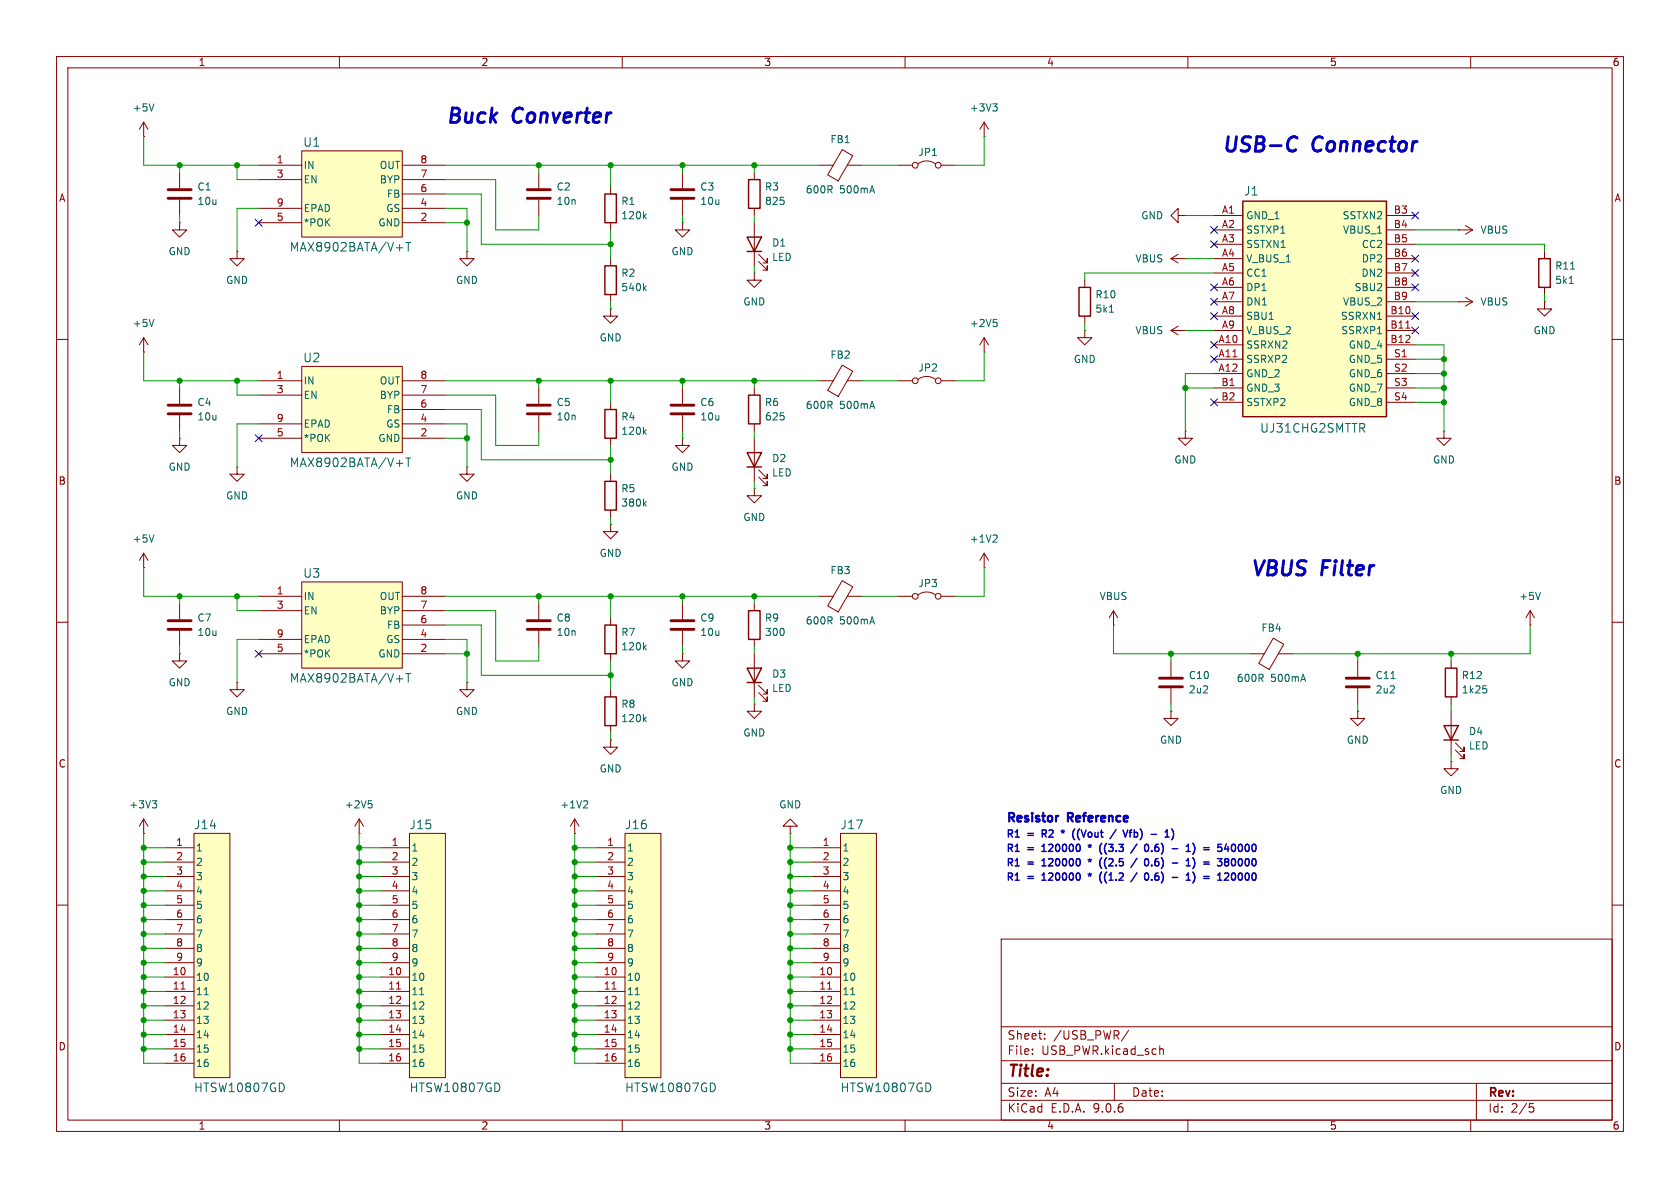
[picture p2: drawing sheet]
<svg xmlns="http://www.w3.org/2000/svg" width="297mm" height="210mm" viewBox="0 0 297 210" stroke-linecap="round" stroke-linejoin="round" font-family="sans-serif">
<g fill="none" stroke="#840000" stroke-width=".18">
<path d="M10 10h277v190h-277zM12 12h273v186h-273zM60 10v2M110 10v2M160 10v2M210 10v2M260 10v2M107.9 54.6v1.3h1.3l-1.3 1.3-1.2-1.3h1.2M107.9 54.6h.1M10 60h2M285 60h2M10 110h2"/>
<path d="M240 116.8v2.8M285 110h2M240 121.7v2.8M10 160h2M177 166h108v32h-108zM285 160h2M60 198v2M110 198v2M160 198v2M177 194.5h108M177 191.5h108M177 187.5h108"/>
<path d="M177 181.5h108M182.5 186.3v.1M182.5 185.5v.1M184.7 183.6v.1M184.7 182.8v.1M197 191.5v3M199.5 182.1l-1.3 2M205 184.9v1.5M205 185.5l.2-.1 .4 .1 .1 .9M210 198v2M260 198v2M261 191.5v6.5"/>
<path d="M270.4 195.1h.7M270.5 195.7h.4l.3 .3-.2 .5-.5 .1"/>
</g>
<path d="M238 119.9h4.1M238 121.4h4.1" fill="none" stroke="#840000" stroke-width=".51"/>
<path d="M245.9 120h.7" fill="none" stroke="#006464" stroke-width=".18"/>
<path d="M34.3 147.3h6.3v43.2h-6.3z" fill="#ffffc2"/>
<g fill="none" stroke="#840000" stroke-width=".18">
<path d="M29.2 149.9h5.1M29.2 152.4h5.1M29.2 154.9h5.1M29.2 157.5h5.1M34.3 147.3h6.3v43.2h-6.3zM29.2 160h5.1M29.2 162.6h5.1M29.2 165.1h5.1M29.2 167.6h5.1M29.2 170.2h5.1M29.2 172.7h5.1M29.2 175.3h5.1"/>
<path d="M29.2 177.8h5.1M29.2 180.3h5.1M29.2 182.9h5.1M29.2 185.4h5.1M29.2 188h5.1"/>
</g>
<path d="M36.1 175.8h.7M50.2 191.8v.8" fill="none" stroke="#006464" stroke-width=".18"/>
<path d="M32 174.8h.7" fill="none" stroke="#a90000" stroke-width=".18"/>
<path d="M148.6 147.3h6.3v43.2h-6.3z" fill="#ffffc2"/>
<g fill="none" stroke="#840000" stroke-width=".18">
<path d="M144.8 29.2h2.5M148.9 26.4l1.8 1.1-2.5 4.5-1.9-1.1zM149.8 29.2h2.6M174 24.1h.1M174 21.6l-.8 1.3M174 21.6l.8 1.3M174 21.6v2.5M208.3 38.1v-1.3l-1.3 1.3 1.3 1.3v-1.3h1.2M209.5 38.1h.1M174 59.7v2.5M174 59.7l-.8 1.3M174 59.7l.8 1.3"/>
<path d="M207 58.4l1.3 .8M207 58.4h2.5M208.3 57.7l-1.3 .7M209.5 58.4h.1M144.8 67.3h2.5M148.9 64.5l1.8 1.1-2.5 4.5-1.9-1.1zM149.8 67.3h2.6M158.7 67.3h2.6M162.3 67.1a2.54 2.54 0 0 1 3.1 0M166.4 67.3h2.5M174 62.2h.1M209.5 76.2v1.3h1.3l-1.3 1.2-1.2-1.2h1.2"/>
<path d="M209.5 76.2h.1M255.3 76.2v1.3h1.2l-1.2 1.2-1.3-1.2h1.3M255.3 76.2h.1M174 97.8v2.5M174 97.8l-.8 1.3M174 97.8l.8 1.3M174 100.3h.1M196.8 110.5h.1M196.8 108l-.7 1.2M196.8 108l.8 1.2M196.8 108v2.5M256.5 116.8v1.3"/>
<path d="M270.5 110.5h.1M270.5 108l-.8 1.2M270.5 108l.8 1.2M270.5 108v2.5M82.5 120.7v1.2h1.3l-1.3 1.3-1.2-1.3h1.2M82.5 120.7h.1M256.5 134.6v1.3h1.3l-1.3 1.3-1.2-1.3h1.2M256.5 134.6h.1M256.5 123.2v1.3M256.5 125.7v7.7M257.3 132.6l1.5 1.5v-.7v.7h-.7M257.3 131.3l1.5 1.5v-.7v.7h-.7"/>
<path d="M63.5 147.3h.1M63.5 144.8l-.8 1.3M63.5 144.8l.8 1.3M63.5 144.8v2.5M139.7 146.1h1.3l-1.3-1.3-1.3 1.3h1.3v1.2M139.7 147.3h.1M143.5 149.9h5.1M143.5 152.4h5.1M143.5 154.9h5.1M143.5 157.5h5.1M148.6 147.3h6.3v43.2h-6.3zM143.5 160h5.1"/>
<path d="M143.5 162.6h5.1M143.5 165.1h5.1M143.5 167.6h5.1M143.5 170.2h5.1M143.5 172.7h5.1M143.5 175.3h5.1M143.5 177.8h5.1M143.5 180.3h5.1M143.5 182.9h5.1M143.5 185.4h5.1M143.5 188h5.1"/>
<circle cx="161.8" cy="67.3" r=".51"/>
<circle cx="165.9" cy="67.3" r=".51"/>
</g>
<path d="M175.5 18.4h.8l-.4 .4M176 18.8l.3 .3v.3l-.3 .2M175.6 56.5h.6M176 56.9l.3 .3v.3l-.3 .2M176 94.6l.3 .2-.1 .3-.7 .7h.8M272.3 104.7l-.4 1.3M262.2 121.2h.6M262.6 121.7l.2 .3v.3l-.2 .2M65.1 141.5h.6M65.6 142l.2 .3v.3l-.2 .2M150.4 175.8h.7M164.5 191.8v.8" fill="none" stroke="#006464" stroke-width=".18"/>
<path d="M146.3 174.8h.7" fill="none" stroke="#a90000" stroke-width=".18"/>
<path d="M255.5 118.1h2.1v5.1h-2.1zM255.3 128.3h2.5l-1.3 2.5zM255.3 130.8h2.5" fill="none" stroke="#840000" stroke-width=".25"/>
<path d="M72.4 147.3h6.3v43.2h-6.3z" fill="#ffffc2"/>
<g fill="none" stroke="#840000" stroke-width=".18">
<path d="M191.8 58.4v1.3h1.2l-1.2 1.3-1.3-1.3h1.3M191.8 58.4h.1M107.9 109.2v1.3M107.9 115.6v1.2M120.6 115.6v1.2h1.3l-1.3 1.3-1.2-1.3h1.2M120.6 115.6h.1M133.3 115.6v7.6M221 115.6h2.5M225.1 112.8l1.8 1.1-2.5 4.4-1.9-1zM226 115.6h2.6M107.9 130.8v1.3h1.3l-1.3 1.3-1.2-1.3h1.2M107.9 130.8h.1"/>
<path d="M107.9 121.9v1.3M107.9 128.3v1.2M134.1 122.4l1.5 1.6v-.8v.8h-.7M134.1 121.2l1.5 1.5v-.8v.8h-.7M67.3 149.9h5.1M67.3 152.4h5.1M67.3 154.9h5.1M67.3 157.5h5.1M72.4 147.3h6.3v43.2h-6.3zM101.6 147.3h.1M101.6 144.8l-.8 1.3M101.6 144.8l.8 1.3"/>
<path d="M101.6 144.8v2.5M67.3 160h5.1M67.3 162.6h5.1M67.3 165.1h5.1M67.3 167.6h5.1M67.3 170.2h5.1M67.3 172.7h5.1M67.3 175.3h5.1M67.3 177.8h5.1M67.3 180.3h5.1M67.3 182.9h5.1M67.3 185.4h5.1"/>
<path d="M67.3 188h5.1"/>
</g>
<path d="M113.9 114.4l.4 .5M114.3 114l-.5 .5M113.9 127.1l.4 .5M114.3 126.7l-.5 .5M103.7 141.5l.2 .3-.1 .3-.7 .7h.8M74.2 175.8h.7M88.3 191.8v.8" fill="none" stroke="#006464" stroke-width=".18"/>
<path d="M70.1 174.8h.7" fill="none" stroke="#a90000" stroke-width=".18"/>
<path d="M106.9 110.5h2.1v5.1h-2.1zM132.1 118.1h2.5l-1.3 2.6zM106.9 123.2h2.1v5.1h-2.1zM132.1 120.7h2.5" fill="none" stroke="#840000" stroke-width=".25"/>
<path d="M110.5 147.3h6.3v43.2h-6.3z" fill="#ffffc2"/>
<g fill="none" stroke="#840000" stroke-width=".18">
<path d="M95.2 30.5v2.8M95.2 35.3v2.8M107.9 33v1.3M107.9 39.4v1.2M120.6 39.4v1.2h1.3l-1.3 1.3-1.2-1.3h1.2M120.6 39.4h.1M120.6 30.5v2.8M120.6 35.3v2.8M107.9 45.7v1.3M107.9 52.1v1.2M207 45.7l1.3 .8M207 45.7h2.5"/>
<path d="M208.3 45l-1.3 .7M209.5 45.7h.1M31.7 115.6v1.2h1.3l-1.3 1.3-1.2-1.3h1.2M31.7 115.6h.1M95.2 106.7v2.8M95.2 111.5v2.8M207 116.8v2.8M41.9 120.7v1.2h1.3l-1.3 1.3-1.3-1.3h1.3M41.9 120.7h.1M133.3 124.5v1.2h1.3l-1.3 1.3-1.2-1.3h1.2M133.3 124.5h.1M207 125.7v1.3h1.3l-1.3 1.3-1.3-1.3h1.3"/>
<path d="M207 125.7h.1M207 121.7v2.8M25.4 147.3h.1M25.4 144.8l-.8 1.3M25.4 144.8l.8 1.3M25.4 144.8v2.5M105.4 149.9h5.1M105.4 152.4h5.1M105.4 154.9h5.1M105.4 157.5h5.1M110.5 147.3h6.3v43.2h-6.3zM105.4 160h5.1"/>
<path d="M105.4 162.6h5.1M105.4 165.1h5.1M105.4 167.6h5.1M105.4 170.2h5.1M105.4 172.7h5.1M105.4 175.3h5.1M105.4 177.8h5.1M105.4 180.3h5.1M105.4 182.9h5.1M105.4 185.4h5.1M105.4 188h5.1"/>
</g>
<path d="M113.9 38.2l.4 .5M114.3 37.8l-.5 .5M113.9 50.9l.4 .5M114.3 50.5l-.5 .5M26.9 141.5h.8l-.4 .5M27.5 142l.2 .3v.3l-.2 .2M112.3 175.8h.7M126.4 191.8v.8" fill="none" stroke="#006464" stroke-width=".18"/>
<path d="M108.2 174.8h.7" fill="none" stroke="#a90000" stroke-width=".18"/>
<path d="M93.2 33.5h4.1M93.2 35.1h4.1M118.6 33.5h4.1M118.6 35.1h4.1M93.2 109.7h4.1M93.2 111.3h4.1M205 119.9h4M205 121.4h4" fill="none" stroke="#840000" stroke-width=".51"/>
<path d="M106.9 34.3h2.1v5.1h-2.1zM106.9 47h2.1v5.1h-2.1z" fill="none" stroke="#840000" stroke-width=".25"/>
<path d="M219.7 35.6h25.4v38.1h-25.4z" fill="#ffffc2"/>
<path d="M132.3 31.8h2.1v5h-2.1zM219.7 35.6h25.4v38.1h-25.4zM132.1 41.9h2.5l-1.3 2.6zM132.1 44.5h2.5M190.8 50.8h2v5.1h-2zM272 45.7h2.1v5.1h-2.1zM106.9 72.4h2.1v5.1h-2.1zM132.3 69.9h2.1v5h-2.1zM106.9 85.1h2.1v5.1h-2.1zM132.1 80h2.5l-1.3 2.6zM132.1 82.6h2.5M132.3 108h2.1v5h-2.1z" fill="none" stroke="#840000" stroke-width=".25"/>
<g fill="none" stroke="#840000" stroke-width=".18">
<path d="M133.3 30.5v1.3M133.3 36.8v1.3M133.3 39.4v7.6M158.7 29.2h2.6M162.3 29a2.54 2.54 0 0 1 3.1 0M166.4 29.2h2.5M214.6 38.1h5.1M245.1 38.1h5.1M259.1 39.9l1.2 .7M133.3 48.3v1.2h1.3l-1.3 1.3-1.2-1.3h1.2M133.3 48.3h.1M134.1 46.2l1.5 1.6v-.8v.8h-.7"/>
<path d="M134.1 45l1.5 1.5v-.8v.8h-.7M191.8 49.5v1.3M191.8 55.9v1.3M214.6 40.6h5.1M214.6 43.2h5.1M214.6 45.7h5.1M214.6 48.3h5.1M214.6 50.8h5.1M214.6 53.3h5.1M214.6 55.9h5.1M214.6 58.4h5.1M245.1 40.6h5.1"/>
<path d="M245.1 43.2h5.1M245.1 45.7h5.1M245.1 48.3h5.1M245.1 50.8h5.1M245.1 53.3h5.1M245.1 55.9h5.1M245.1 58.4h5.1M257.8 40.6h.1M257.8 53.3h.1M257.8 40.6h2.5M257.8 53.3h2.5M259.1 52.6l1.2 .7"/>
<path d="M260.3 40.6l-1.2 .8M260.3 53.3l-1.2 .8M273 53.3v1.3h1.3l-1.3 1.3-1.2-1.3h1.2M273 53.3h.1M273 44.5v1.2M273 50.8v1.3M95.2 68.6v2.8M95.2 73.4v2.8M107.9 71.1v1.3M107.9 77.5v1.2M120.6 77.5v1.2h1.3l-1.3 1.3-1.2-1.3h1.2M120.6 77.5h.1"/>
<path d="M120.6 68.6v2.8M120.6 73.4v2.8M133.3 68.6v1.3M133.3 74.9v1.3M133.3 77.5v7.6M214.6 61h5.1M214.6 63.5h5.1M214.6 66h5.1M214.6 68.6h5.1M214.6 71.1h5.1M245.1 61h5.1M245.1 63.5h5.1"/>
<path d="M245.1 66h5.1M245.1 68.6h5.1M245.1 71.1h5.1M82.5 82.6v1.2h1.3l-1.3 1.3-1.2-1.3h1.2M82.5 82.6h.1M107.9 92.7v1.3h1.3l-1.3 1.3-1.2-1.3h1.2M107.9 92.7h.1M107.9 83.8v1.3M107.9 90.2v1.2M133.3 86.4v1.2h1.3l-1.3 1.3-1.2-1.3h1.2M133.3 86.4h.1M134.1 84.3l1.5 1.6v-.8v.8h-.7"/>
<path d="M134.1 83.1l1.5 1.5v-.8v.8h-.7M133.3 106.7v1.3M133.3 113v1.3M144.8 105.4h2.5M148.9 102.6l1.8 1.1-2.5 4.5-1.9-1.1zM149.8 105.4h2.6M158.7 105.4h2.6M162.3 105.2a2.54 2.54 0 0 1 3.1 0M166.4 105.4h2.5M240 125.7v1.3h1.3l-1.3 1.3-1.2-1.3h1.2M240 125.7h.1"/>
<circle cx="161.8" cy="29.2" r=".51"/>
<circle cx="165.9" cy="29.2" r=".51"/>
<circle cx="161.8" cy="105.4" r=".51"/>
<circle cx="165.9" cy="105.4" r=".51"/>
</g>
<path d="M248.5 58h.8" fill="none" stroke="#a90000" stroke-width=".18"/>
<path d="M196.1 55.2h.8M277.4 50.1h.7M277.7 47.6h.7M113.9 76.3l.4 .5M114.3 75.9l-.5 .5M113.9 89l.4 .5M114.3 88.6l-.5 .5" fill="none" stroke="#006464" stroke-width=".18"/>
<path d="M93.2 71.6h4.1M93.2 73.2h4.1M118.6 71.6h4.1M118.6 73.2h4.1" fill="none" stroke="#840000" stroke-width=".51"/>
<path d="M53.3 26.7h17.8v15.2h-17.8z" fill="#ffffc2"/>
<g fill="none" stroke="#840000" stroke-width=".18">
<path d="M25.4 24.1h.1M25.4 21.6l-.8 1.3M25.4 21.6l.8 1.3M25.4 21.6v2.5M31.7 39.4v1.2h1.3l-1.3 1.3-1.2-1.3h1.2M31.7 39.4h.1M31.7 30.5v2.8M31.7 35.3v2.8M45.7 29.2h7.6M45.7 31.8h7.6M45.7 39.4h7.6M45.7 36.8h7.6"/>
<path d="M53.3 26.7h17.8v15.2h-17.8zM71.1 29.2h7.6M71.1 31.8h7.6M71.1 39.4h7.6M71.1 34.3h7.6M71.1 36.8h7.6M41.9 44.5v1.2h1.3l-1.3 1.3-1.3-1.3h1.3M41.9 44.5h.1M82.5 44.5v1.2h1.3l-1.3 1.3-1.2-1.3h1.2M82.5 44.5h.1M31.7 106.7v2.8M31.7 111.5v2.8"/>
</g>
<path d="M27.2 18.4l-.4 1.2M71.7 42.9h.9M72.2 42.9v1.5" fill="none" stroke="#006464" stroke-width=".18"/>
<path d="M29.7 33.5h4.1M29.7 35.1h4.1M29.7 109.7h4.1M29.7 111.3h4.1" fill="none" stroke="#840000" stroke-width=".51"/>
<path d="M53.3 102.9h17.8v15.2h-17.8z" fill="#ffffc2"/>
<g fill="none" stroke="#840000" stroke-width=".18">
<path d="M31.7 77.5v1.2h1.3l-1.3 1.3-1.2-1.3h1.2M31.7 77.5h.1M25.4 97.8l-.8 1.3M25.4 97.8l.8 1.3M25.4 97.8v2.5M41.9 82.6v1.2h1.3l-1.3 1.3-1.3-1.3h1.3M41.9 82.6h.1M25.4 100.3h.1M45.7 105.4h7.6M45.7 108h7.6M45.7 115.6h7.6M45.7 113h7.6"/>
<path d="M53.3 102.9h17.8v15.2h-17.8zM71.1 105.4h7.6M71.1 108h7.6M71.1 115.6h7.6M71.1 110.5h7.6M71.1 113h7.6"/>
</g>
<path d="M27.2 94.6l-.4 1.2M71.7 119.1h.9M72.2 119.1v1.5" fill="none" stroke="#006464" stroke-width=".18"/>
<path d="M53.3 64.8h17.8v15.2h-17.8z" fill="#ffffc2"/>
<g fill="none" stroke="#840000" stroke-width=".18">
<path d="M25.4 59.7l-.8 1.3M25.4 59.7l.8 1.3M25.4 59.7v2.5M25.4 62.2h.1M31.7 68.6v2.8M31.7 73.4v2.8M45.7 67.3h7.6M45.7 69.9h7.6M45.7 77.5h7.6M45.7 74.9h7.6M53.3 64.8h17.8v15.2h-17.8zM71.1 67.3h7.6"/>
<path d="M71.1 69.9h7.6M71.1 77.5h7.6M71.1 72.4h7.6M71.1 74.9h7.6M120.6 106.7v2.8M120.6 111.5v2.8"/>
</g>
<path d="M27.2 56.5l-.4 1.2M71.7 81h.9M72.2 81v1.5" fill="none" stroke="#006464" stroke-width=".18"/>
<path d="M29.7 71.6h4.1M29.7 73.2h4.1M118.6 109.7h4.1M118.6 111.3h4.1" fill="none" stroke="#840000" stroke-width=".51"/>
<g fill="none" stroke="#0000c2" stroke-width=".25">
<path d="M184.2 155.6h.7M184.2 153.1h.7M184.2 150.5h.7M184.3 147.4h.4M184.4 154.5l-.2 .2M184.4 152l-.2 .1M184.4 149.4l-.2 .2M184.7 146.7h-.4v1.3M187.6 146.9l.3 .1M187.9 146.7v.3M187.9 147l-.2 .3M187.9 147l.2 .3"/>
<path d="M188.2 146.9l-.3 .1M189.7 147.9l.3 .6M190 146.5l-.1 .1M190.8 146.6a1.49 1.49 0 0 0 0 1.8M192.4 154.5l.3 .1M192.4 152l.3 .1M192.4 149.4l.3 .1M192.7 149.2v.3M192.7 151.8v.3M192.7 154.3v.3M192.7 154.6l-.2 .3M192.7 154.6l.1 .3"/>
<path d="M192.7 152.1l-.2 .2M192.7 152.1l.1 .2M192.7 149.5l-.2 .3M192.7 149.5l.1 .3M193 154.5l-.3 .1M193 152l-.3 .1M193 149.4l-.3 .1M194.5 155.5l.3 .6M194.5 153l.3 .5M194.5 150.5l.3 .5M194.8 154.1l-.1 .1M194.8 151.6l-.1 .1"/>
<path d="M195.6 154.2a1.49 1.49 0 0 0 0 1.8M195.6 149.1a1.49 1.49 0 0 0 0 1.8M195.6 151.7a1.49 1.49 0 0 0 0 1.8M197.3 146.6l-1.1 1.7M199.6 147.1h.5M200.1 146.7l-.3 .2v1.1M200.5 146.7v1.3M200.5 147.9l.4 .1M200.9 147.1l-.4 .1M201 154.3l-1.1 1.6M201 151.7l-1.1 1.7M201 149.2l-1.1 1.6"/>
<path d="M203.6 155.5v.1M203.6 150.4v.1M203.6 152.9v.2M204.5 154.3l-.1 .1a.86 .86 0 0 0 0 1.2h.2M204.5 149.2l-.1 .1a.86 .86 0 0 0 0 1.2h.2M204.5 151.8h-.1a.86 .86 0 0 0 0 1.3h.2M204.6 154.8h-.2l-.2 .3M204.6 152.3h-.2l-.2 .2M204.6 149.7h-.2l-.2 .3M206 148h.7M206 147.1l.3-.4v1.3M207.1 146.5l.3 .6"/>
<path d="M207.3 148.2l-.2 .3M209.7 155.6h.7M209.7 152.1l.4-.3v1.3M209.7 149.6l.4-.4v1.3M209.7 154.7l.4-.4v1.3M209.7 153.1h.7M209.7 150.5h.7M210.9 154.1l.3 .6M210.9 151.6l.3 .5M210.9 149.1l.3 .5M211 155.8l-.1 .3M211 153.3l-.1 .2"/>
<path d="M211 150.8l-.1 .2M212.8 154.9h1M212.8 155.3h1M212.8 152.4h1M212.8 152.8h1M212.8 149.9h1M212.8 150.2h1M215.2 151.8h.8l-.4 .5 .3 .1 .1 .4-.2 .3h-.4M215.3 155.6h.7M215.3 154.7l.3-.4v1.3M215.3 149.8l.5-.1 .2 .3-.1 .5h-.6M215.3 149.2h.6"/>
<path d="M216.5 154.4l.5-.1 .2 .3M216.5 152l.2-.2h.3l.2 .2M216.8 149.2l-.3 .9M217.8 154.6l.2-.3 .4 .3M217.8 152l.2-.2 .4 .2M217.8 149.5l.2-.3 .4 .3M219.5 151.8h-.2a.68 .68 0 0 0-.4 .6 .68 .68 0 0 0 .4 .7l.2-.1M219.5 149.3l-.2-.1a.68 .68 0 0 0-.4 .7 .68 .68 0 0 0 .4 .6h.2M219.5 154.4l-.2-.1a.68 .68 0 0 0-.4 .7 .68 .68 0 0 0 .4 .6l.2-.1"/>
</g>
<path d="M187 144.2h.1" fill="none" stroke="#0000c2" stroke-width=".38"/>
<path d="M228.3 24.3a.86 .86 0 0 1 1 .1M229.1 26.5l-.5 .2" fill="none" stroke="#0000c2" stroke-width=".51"/>
<g fill="none" stroke="#009600" stroke-width=".18">
<path d="M25.4 24.1v5.1h20.3M31.7 29.2v1.3M31.7 38.1v1.3M41.9 29.2v2.6h3.8M45.7 36.8h-3.8v7.7M78.7 29.2h66.1M78.7 31.8h8.9v8.8h7.6v-2.5M78.7 34.3h6.4v8.9h22.8M78.7 36.8h3.8v7.7M78.7 39.4h3.8M95.2 29.2v1.3M107.9 29.2v3.8"/>
<path d="M120.6 29.2v1.3M120.6 38.1v1.3M133.3 29.2v1.3M133.3 38.1v1.3M152.4 29.2h6.3M174 24.1v5.1h-5.1M209.5 38.1h5.1M107.9 40.6v5.1M107.9 53.3v1.3M133.3 47v1.3M191.8 57.2v1.2M209.5 58.4h5.1"/>
<path d="M209.5 45.7h5.1M214.6 48.3h-22.8v1.2M250.2 53.3h7.6M250.2 40.6h7.6M250.2 43.2h22.8v1.3M273 52.1v1.2M25.4 62.2v5.1h20.3M31.7 67.3v1.3M31.7 76.2v1.3M41.9 67.3v2.6h3.8M45.7 74.9h-3.8v7.7M78.7 67.3h66.1"/>
<path d="M78.7 69.9h8.9v8.8h7.6v-2.5M78.7 74.9h3.8v7.7M78.7 72.4h6.4v8.9h22.8M78.7 77.5h3.8M95.2 67.3v1.3M107.9 67.3v3.8M107.9 78.7v5.1M120.6 67.3v1.3M120.6 76.2v1.3M133.3 67.3v1.3M133.3 76.2v1.3M152.4 67.3h6.3"/>
<path d="M174 62.2v5.1h-5.1M209.5 68.6h5.1M214.6 66h-5.1v10.2M250.2 68.6h5.1M250.2 66h5.1M250.2 61h5.1v15.2M250.2 63.5h5.1M250.2 71.1h5.1M107.9 91.4v1.3M133.3 85.1v1.3M25.4 100.3v5.1h20.3M31.7 105.4v1.3"/>
<path d="M31.7 114.3v1.3M41.9 105.4v2.6h3.8M45.7 113h-3.8v7.7M78.7 115.6h3.8M78.7 105.4h66.1M78.7 108h8.9v8.8h7.6v-2.5M78.7 113h3.8v7.7M78.7 110.5h6.4v8.9h22.8M95.2 105.4v1.3M107.9 105.4v3.8M107.9 116.8v5.1M120.6 105.4v1.3"/>
<path d="M120.6 114.3v1.3M133.3 105.4v1.3M133.3 114.3v1.3M152.4 105.4h6.3M174 100.3v5.1h-5.1M196.8 110.5v5.1h24.2M207 115.6v1.2M240 115.6v1.2M256.5 115.6v1.2M270.5 110.5v5.1h-41.9M107.9 129.5v1.3M133.3 123.2v1.3"/>
<path d="M207 124.5v1.2M240 124.5v1.2M256.5 124.5v1.2M256.5 133.4v1.2M25.4 152.4h3.8M25.4 147.3v40.7h3.8M25.4 154.9h3.8M25.4 157.5h3.8M25.4 149.9h3.8M63.5 152.4h3.8M63.5 147.3v40.7h3.8M63.5 154.9h3.8"/>
<path d="M63.5 157.5h3.8M63.5 149.9h3.8M101.6 152.4h3.8M101.6 154.9h3.8M101.6 157.5h3.8M101.6 147.3v40.7h3.8M101.6 149.9h3.8M139.7 147.3v40.7h3.8M139.7 152.4h3.8M139.7 154.9h3.8M139.7 157.5h3.8M139.7 149.9h3.8"/>
<path d="M25.4 167.6h3.8M25.4 172.7h3.8M25.4 165.1h3.8M25.4 160h3.8M25.4 162.6h3.8M25.4 175.3h3.8M25.4 170.2h3.8M25.4 177.8h3.8M63.5 167.6h3.8M63.5 172.7h3.8M63.5 165.1h3.8M63.5 160h3.8"/>
<path d="M63.5 162.6h3.8M63.5 175.3h3.8M63.5 170.2h3.8M63.5 177.8h3.8M101.6 167.6h3.8M101.6 172.7h3.8M101.6 165.1h3.8M101.6 160h3.8M101.6 162.6h3.8M101.6 175.3h3.8M101.6 170.2h3.8M101.6 177.8h3.8"/>
<path d="M139.7 167.6h3.8M139.7 172.7h3.8M139.7 165.1h3.8M139.7 160h3.8M139.7 162.6h3.8M139.7 175.3h3.8M139.7 170.2h3.8M139.7 177.8h3.8M25.4 180.3h3.8M25.4 182.9h3.8M25.4 185.4h3.8M63.5 180.3h3.8"/>
<path d="M63.5 182.9h3.8M63.5 185.4h3.8M101.6 180.3h3.8M101.6 182.9h3.8M101.6 185.4h3.8M139.7 180.3h3.8M139.7 182.9h3.8M139.7 185.4h3.8"/>
</g>
<g fill="none" stroke="#000084" stroke-width=".18">
<path d="M45.1 38.8l1.2 1.2M46.3 38.8l-1.2 1.2M249.6 37.5l1.2 1.2M250.8 37.5l-1.2 1.2M214 40l1.2 1.2M214 50.2l1.2 1.2M214 55.3l1.2 1.2M214 52.7l1.2 1.2M214 42.6l1.2 1.2M215.2 40l-1.2 1.2M215.2 50.2l-1.2 1.2M215.2 55.3l-1.2 1.2"/>
<path d="M215.2 52.7l-1.2 1.2M215.2 42.6l-1.2 1.2M249.6 45.1l1.2 1.2M249.6 47.7l1.2 1.2M249.6 50.2l1.2 1.2M249.6 57.8l1.2 1.2M249.6 55.3l1.2 1.2M250.8 45.1l-1.2 1.2M250.8 47.7l-1.2 1.2M250.8 50.2l-1.2 1.2M250.8 57.8l-1.2 1.2M250.8 55.3l-1.2 1.2"/>
<path d="M45.1 76.9l1.2 1.2M46.3 76.9l-1.2 1.2M214 60.4l1.2 1.2M214 70.5l1.2 1.2M214 62.9l1.2 1.2M215.2 60.4l-1.2 1.2M215.2 70.5l-1.2 1.2M215.2 62.9l-1.2 1.2M45.1 115l1.2 1.2M46.3 115l-1.2 1.2"/>
</g>
<g fill="#009600" stroke="#009600" stroke-width=".18">
<circle cx="63.5" cy="167.6" r=".46"/>
<circle cx="63.5" cy="170.2" r=".46"/>
<circle cx="63.5" cy="165.1" r=".46"/>
<circle cx="63.5" cy="180.3" r=".46"/>
<circle cx="63.5" cy="182.9" r=".46"/>
<circle cx="63.5" cy="177.8" r=".46"/>
<circle cx="63.5" cy="175.3" r=".46"/>
<circle cx="63.5" cy="185.4" r=".46"/>
<circle cx="63.5" cy="172.7" r=".46"/>
<circle cx="63.5" cy="149.9" r=".46"/>
<circle cx="63.5" cy="157.5" r=".46"/>
<circle cx="63.5" cy="160" r=".46"/>
<circle cx="63.5" cy="152.4" r=".46"/>
<circle cx="63.5" cy="162.6" r=".46"/>
<circle cx="139.7" cy="182.9" r=".46"/>
<circle cx="139.7" cy="185.4" r=".46"/>
<circle cx="139.7" cy="180.3" r=".46"/>
<circle cx="101.6" cy="185.4" r=".46"/>
<circle cx="101.6" cy="180.3" r=".46"/>
<circle cx="101.6" cy="182.9" r=".46"/>
<circle cx="101.6" cy="170.2" r=".46"/>
<circle cx="101.6" cy="172.7" r=".46"/>
<circle cx="101.6" cy="177.8" r=".46"/>
<circle cx="101.6" cy="175.3" r=".46"/>
<circle cx="139.7" cy="152.4" r=".46"/>
<circle cx="25.4" cy="167.6" r=".46"/>
<circle cx="25.4" cy="172.7" r=".46"/>
<circle cx="25.4" cy="170.2" r=".46"/>
<circle cx="63.5" cy="154.9" r=".46"/>
<circle cx="25.4" cy="165.1" r=".46"/>
<circle cx="139.7" cy="177.8" r=".46"/>
<circle cx="139.7" cy="172.7" r=".46"/>
<circle cx="139.7" cy="175.3" r=".46"/>
<circle cx="139.7" cy="167.6" r=".46"/>
<circle cx="139.7" cy="170.2" r=".46"/>
<circle cx="101.6" cy="167.6" r=".46"/>
<circle cx="139.7" cy="154.9" r=".46"/>
<circle cx="139.7" cy="157.5" r=".46"/>
<circle cx="139.7" cy="160" r=".46"/>
<circle cx="25.4" cy="177.8" r=".46"/>
<circle cx="25.4" cy="180.3" r=".46"/>
<circle cx="25.4" cy="182.9" r=".46"/>
<circle cx="25.4" cy="175.3" r=".46"/>
<circle cx="25.4" cy="185.4" r=".46"/>
<circle cx="25.4" cy="152.4" r=".46"/>
<circle cx="25.4" cy="160" r=".46"/>
<circle cx="25.4" cy="157.5" r=".46"/>
<circle cx="25.4" cy="162.6" r=".46"/>
<circle cx="25.4" cy="154.9" r=".46"/>
<circle cx="25.4" cy="149.9" r=".46"/>
<circle cx="207" cy="115.6" r=".46"/>
<circle cx="240" cy="115.6" r=".46"/>
<circle cx="256.5" cy="115.6" r=".46"/>
<circle cx="209.5" cy="68.6" r=".46"/>
<circle cx="133.3" cy="29.2" r=".46"/>
<circle cx="101.6" cy="162.6" r=".46"/>
<circle cx="101.6" cy="165.1" r=".46"/>
<circle cx="101.6" cy="160" r=".46"/>
<circle cx="101.6" cy="154.9" r=".46"/>
<circle cx="101.6" cy="149.9" r=".46"/>
<circle cx="101.6" cy="152.4" r=".46"/>
<circle cx="139.7" cy="165.1" r=".46"/>
<circle cx="139.7" cy="149.9" r=".46"/>
<circle cx="139.7" cy="162.6" r=".46"/>
<circle cx="101.6" cy="157.5" r=".46"/>
<circle cx="133.3" cy="67.3" r=".46"/>
<circle cx="133.3" cy="105.4" r=".46"/>
<circle cx="255.3" cy="63.5" r=".46"/>
<circle cx="255.3" cy="66" r=".46"/>
<circle cx="255.3" cy="71.1" r=".46"/>
<circle cx="255.3" cy="68.6" r=".46"/>
<circle cx="107.9" cy="67.3" r=".46"/>
<circle cx="120.6" cy="67.3" r=".46"/>
<circle cx="95.2" cy="67.3" r=".46"/>
<circle cx="107.9" cy="81.3" r=".46"/>
<circle cx="82.5" cy="77.5" r=".46"/>
<circle cx="41.9" cy="29.2" r=".46"/>
<circle cx="31.7" cy="29.2" r=".46"/>
<circle cx="41.9" cy="105.4" r=".46"/>
<circle cx="31.7" cy="105.4" r=".46"/>
<circle cx="41.9" cy="67.3" r=".46"/>
<circle cx="31.7" cy="67.3" r=".46"/>
<circle cx="120.6" cy="105.4" r=".46"/>
<circle cx="82.5" cy="115.6" r=".46"/>
<circle cx="107.9" cy="119.4" r=".46"/>
<circle cx="107.9" cy="105.4" r=".46"/>
<circle cx="95.2" cy="105.4" r=".46"/>
<circle cx="82.5" cy="39.4" r=".46"/>
<circle cx="107.9" cy="29.2" r=".46"/>
<circle cx="95.2" cy="29.2" r=".46"/>
<circle cx="120.6" cy="29.2" r=".46"/>
<circle cx="107.9" cy="43.2" r=".46"/>
</g>
<g font-size="3.5" fill="#0000c2">
<text x="78.7" y="22">Buck</text>
<text x="90.8" y="22">Converter</text>
<text x="215.9" y="27.1">USB-C</text>
<text x="232.2" y="27.1">Connector</text>
<text x="221" y="102">VBUS</text>
<text x="233.7" y="102">Filter</text>
</g>
<text font-size="2.8" fill="#840000" x="178" y="190.9">Title:</text>
<g font-size="2.1" fill="#006464">
<text x="53.5" y="26.1">U1</text>
<text x="219.9" y="34.8">J1</text>
<text x="51.1" y="44.7">MAX8902BATA/V+T</text>
<text x="53.5" y="64.2">U2</text>
<text x="222.7" y="76.7">UJ31CHG2SMTTR</text>
<text x="51.1" y="82.8">MAX8902BATA/V+T</text>
<text x="53.5" y="102.3">U3</text>
<text x="51.1" y="120.9">MAX8902BATA/V+T</text>
<text x="34.2" y="146.8">J14</text>
<text x="72.3" y="146.8">J15</text>
<text x="110.4" y="146.8">J16</text>
<text x="148.5" y="146.8">J17</text>
<text x="34.2" y="193.3">HTSW10807GD</text>
<text x="72.3" y="193.3">HTSW10807GD</text>
<text x="110.4" y="193.3">HTSW10807GD</text>
<text x="148.5" y="193.3">HTSW10807GD</text>
</g>
<g font-size="2.1" fill="#0000c2">
<text x="177.8" y="145.4">Resistor</text>
<text x="189" y="145.4">Reference</text>
</g>
<g font-size="2.1" fill="#840000">
<text x="178" y="184">Sheet:</text>
<text x="186.2" y="184">/USB_PWR/</text>
<text x="178" y="186.7">File:</text>
<text x="184.1" y="186.7">USB_PWR.kicad_sch</text>
<text x="178" y="196.9">KiCad</text>
<text x="178" y="194.1">Size:</text>
<text x="184.7" y="194.1">A4</text>
<text x="185.7" y="196.9">E.D.A.</text>
<text x="193.3" y="196.9">9.0.6</text>
<text x="200" y="194.1">Date:</text>
<text x="263" y="194.3">Rev:</text>
<text x="263" y="196.9">Id:</text>
<text x="267.1" y="196.9">2/5</text>
</g>
<g font-size="1.8" fill="#840000">
<text x="35" y="11.9">1</text>
<text x="85" y="11.9">2</text>
<text x="135" y="11.9">3</text>
<text x="185" y="11.9">4</text>
<text x="235" y="11.9">5</text>
<text x="285" y="11.9">6</text>
<text x="10.3" y="35.9">A</text>
<text x="285.3" y="35.9">A</text>
<text x="10.3" y="85.9">B</text>
<text x="285.3" y="85.9">B</text>
<text x="10.3" y="135.9">C</text>
<text x="285.3" y="135.9">C</text>
<text x="10.3" y="185.9">D</text>
<text x="285.3" y="185.9">D</text>
<text x="35" y="199.9">1</text>
<text x="85" y="199.9">2</text>
<text x="135" y="199.9">3</text>
<text x="185" y="199.9">4</text>
<text x="235" y="199.9">5</text>
<text x="285" y="199.9">6</text>
</g>
<g font-size="1.8" fill="#006464">
<text x="23.4" y="19.9">+5V</text>
<text x="171.3" y="19.9">+3V3</text>
<text x="146.7" y="25.5">FB1</text>
<text x="162.3" y="27.8">JP1</text>
<text x="34.8" y="33.9">C1</text>
<text x="53.6" y="30.1">IN</text>
<text x="53.6" y="32.6">EN</text>
<text x="67" y="30.1">OUT</text>
<text x="67" y="32.6">BYP</text>
<text x="68.3" y="35.2">FB</text>
<text x="98.3" y="33.9">C2</text>
<text x="123.7" y="33.9">C3</text>
<text x="135.1" y="33.9">R3</text>
<text x="142.3" y="34.4">600R</text>
<text x="148.4" y="34.4">500mA</text>
<text x="34.8" y="36.4">10u</text>
<text x="53.6" y="40.2">*POK</text>
<text x="53.6" y="37.7">EPAD</text>
<text x="66.8" y="40.2">GND</text>
<text x="68.2" y="37.7">GS</text>
<text x="98.3" y="36.4">10n</text>
<text x="109.7" y="36.4">R1</text>
<text x="109.7" y="39">120k</text>
<text x="123.7" y="36.4">10u</text>
<text x="135.1" y="36.4">825</text>
<text x="201.7" y="39">GND</text>
<text x="220.2" y="39">GND_1</text>
<text x="220.2" y="41.5">SSTXP1</text>
<text x="237.3" y="39">SSTXN2</text>
<text x="237.3" y="41.5">VBUS_1</text>
<text x="261.6" y="41.5">VBUS</text>
<text x="29.7" y="45.3">GND</text>
<text x="118.6" y="45.3">GND</text>
<text x="136.4" y="43.8">D1</text>
<text x="136.4" y="46.3">LED</text>
<text x="200.6" y="46.6">VBUS</text>
<text x="220.2" y="44">SSTXN1</text>
<text x="220.2" y="46.6">V_BUS_1</text>
<text x="240.6" y="44">CC2</text>
<text x="240.6" y="46.6">DP2</text>
<text x="274.8" y="47.9">R11</text>
<text x="39.9" y="50.4">GND</text>
<text x="80.5" y="50.4">GND</text>
<text x="109.7" y="49.1">R2</text>
<text x="109.7" y="51.7">540k</text>
<text x="193.6" y="52.9">R10</text>
<text x="220.2" y="49.1">CC1</text>
<text x="220.2" y="51.7">DP1</text>
<text x="239.4" y="51.7">SBU2</text>
<text x="240.6" y="49.1">DN2</text>
<text x="274.8" y="50.4">5k1</text>
<text x="23.4" y="58">+5V</text>
<text x="131.3" y="54.2">GND</text>
<text x="171.3" y="58">+2V5</text>
<text x="193.6" y="55.5">5k1</text>
<text x="200.6" y="59.3">VBUS</text>
<text x="220.2" y="54.2">DN1</text>
<text x="220.2" y="56.7">SBU1</text>
<text x="220.2" y="59.3">V_BUS_2</text>
<text x="237" y="56.7">SSRXN1</text>
<text x="237" y="59.3">SSRXP1</text>
<text x="237.3" y="54.2">VBUS_2</text>
<text x="261.6" y="54.2">VBUS</text>
<text x="271" y="59.3">GND</text>
<text x="105.9" y="60.6">GND</text>
<text x="146.7" y="63.6">FB2</text>
<text x="162.3" y="65.9">JP2</text>
<text x="189.7" y="64.4">GND</text>
<text x="220.2" y="61.8">SSRXN2</text>
<text x="220.2" y="64.4">SSRXP2</text>
<text x="238.4" y="61.8">GND_4</text>
<text x="238.4" y="64.4">GND_5</text>
<text x="34.8" y="72">C4</text>
<text x="53.6" y="68.2">IN</text>
<text x="53.6" y="70.7">EN</text>
<text x="67" y="68.2">OUT</text>
<text x="67" y="70.7">BYP</text>
<text x="98.3" y="72">C5</text>
<text x="123.7" y="72">C6</text>
<text x="135.1" y="72">R6</text>
<text x="220.2" y="66.9">GND_2</text>
<text x="220.2" y="69.4">GND_3</text>
<text x="220.2" y="72">SSTXP2</text>
<text x="238.4" y="66.9">GND_6</text>
<text x="238.4" y="69.4">GND_7</text>
<text x="238.4" y="72">GND_8</text>
<text x="34.8" y="74.5">10u</text>
<text x="53.6" y="75.8">EPAD</text>
<text x="68.2" y="75.8">GS</text>
<text x="68.3" y="73.3">FB</text>
<text x="98.3" y="74.5">10n</text>
<text x="109.7" y="74.5">R4</text>
<text x="109.7" y="77.1">120k</text>
<text x="123.7" y="74.5">10u</text>
<text x="135.1" y="74.5">625</text>
<text x="142.3" y="72.5">600R</text>
<text x="148.4" y="72.5">500mA</text>
<text x="29.7" y="83.4">GND</text>
<text x="53.6" y="78.3">*POK</text>
<text x="66.8" y="78.3">GND</text>
<text x="118.6" y="83.4">GND</text>
<text x="136.4" y="81.9">D2</text>
<text x="207.5" y="82.1">GND</text>
<text x="253.2" y="82.1">GND</text>
<text x="39.9" y="88.5">GND</text>
<text x="80.5" y="88.5">GND</text>
<text x="109.7" y="87.2">R5</text>
<text x="109.7" y="89.8">380k</text>
<text x="136.4" y="84.4">LED</text>
<text x="131.3" y="92.3">GND</text>
<text x="23.4" y="96.1">+5V</text>
<text x="105.9" y="98.7">GND</text>
<text x="146.7" y="101.7">FB3</text>
<text x="171.3" y="96.1">+1V2</text>
<text x="53.6" y="106.3">IN</text>
<text x="67" y="106.3">OUT</text>
<text x="162.3" y="104">JP3</text>
<text x="194.3" y="106.3">VBUS</text>
<text x="268.5" y="106.3">+5V</text>
<text x="34.8" y="110.1">C7</text>
<text x="34.8" y="112.6">10u</text>
<text x="53.6" y="108.8">EN</text>
<text x="53.6" y="113.9">EPAD</text>
<text x="67" y="108.8">BYP</text>
<text x="68.2" y="113.9">GS</text>
<text x="68.3" y="111.4">FB</text>
<text x="98.3" y="110.1">C8</text>
<text x="98.3" y="112.6">10n</text>
<text x="109.7" y="112.6">R7</text>
<text x="123.7" y="110.1">C9</text>
<text x="123.7" y="112.6">10u</text>
<text x="135.1" y="110.1">R9</text>
<text x="135.1" y="112.6">300</text>
<text x="142.3" y="110.6">600R</text>
<text x="148.4" y="110.6">500mA</text>
<text x="222.9" y="111.9">FB4</text>
<text x="53.6" y="116.4">*POK</text>
<text x="66.8" y="116.4">GND</text>
<text x="109.7" y="115.2">120k</text>
<text x="136.4" y="120">D3</text>
<text x="29.7" y="121.5">GND</text>
<text x="109.7" y="125.3">R8</text>
<text x="118.6" y="121.5">GND</text>
<text x="136.4" y="122.5">LED</text>
<text x="210.1" y="120.2">C10</text>
<text x="210.1" y="122.8">2u2</text>
<text x="218.5" y="120.8">600R</text>
<text x="224.6" y="120.8">500mA</text>
<text x="243.1" y="120.2">C11</text>
<text x="243.1" y="122.8">2u2</text>
<text x="258.3" y="120.2">R12</text>
<text x="258.3" y="122.8">1k25</text>
<text x="39.9" y="126.6">GND</text>
<text x="80.5" y="126.6">GND</text>
<text x="109.7" y="127.9">120k</text>
<text x="131.3" y="130.4">GND</text>
<text x="205" y="131.7">GND</text>
<text x="238" y="131.7">GND</text>
<text x="259.6" y="130.1">D4</text>
<text x="105.9" y="136.8">GND</text>
<text x="259.6" y="132.7">LED</text>
<text x="22.8" y="143.1">+3V3</text>
<text x="60.9" y="143.1">+2V5</text>
<text x="99" y="143.1">+1V2</text>
<text x="137.7" y="143.1">GND</text>
<text x="254.5" y="140.6">GND</text>
<text x="34.5" y="150.7">1</text>
<text x="34.5" y="153.3">2</text>
<text x="34.5" y="155.8">3</text>
<text x="72.6" y="150.7">1</text>
<text x="72.6" y="153.3">2</text>
<text x="72.6" y="155.8">3</text>
<text x="110.7" y="150.7">1</text>
<text x="110.7" y="153.3">2</text>
<text x="110.7" y="155.8">3</text>
<text x="148.8" y="150.7">1</text>
<text x="148.8" y="153.3">2</text>
<text x="148.8" y="155.8">3</text>
<text x="34.5" y="158.3">4</text>
<text x="34.5" y="160.9">5</text>
<text x="72.6" y="158.3">4</text>
<text x="72.6" y="160.9">5</text>
<text x="110.7" y="158.3">4</text>
<text x="110.7" y="160.9">5</text>
<text x="148.8" y="158.3">4</text>
<text x="148.8" y="160.9">5</text>
<text x="34.5" y="163.4">6</text>
<text x="34.5" y="166">7</text>
<text x="72.6" y="163.4">6</text>
<text x="72.6" y="166">7</text>
<text x="110.7" y="163.4">6</text>
<text x="110.7" y="166">7</text>
<text x="148.8" y="163.4">6</text>
<text x="148.8" y="166">7</text>
<text x="34.5" y="168.5">8</text>
<text x="34.5" y="171">9</text>
<text x="34.5" y="173.6">10</text>
<text x="72.6" y="168.5">8</text>
<text x="72.6" y="171">9</text>
<text x="72.6" y="173.6">10</text>
<text x="110.7" y="168.5">8</text>
<text x="110.7" y="171">9</text>
<text x="110.7" y="173.6">10</text>
<text x="148.8" y="168.5">8</text>
<text x="148.8" y="171">9</text>
<text x="148.8" y="173.6">10</text>
<text x="34.5" y="176.1">11</text>
<text x="34.5" y="178.7">12</text>
<text x="72.6" y="176.1">11</text>
<text x="72.6" y="178.7">12</text>
<text x="110.7" y="176.1">11</text>
<text x="110.7" y="178.7">12</text>
<text x="148.8" y="176.1">11</text>
<text x="148.8" y="178.7">12</text>
<text x="34.5" y="181.2">13</text>
<text x="34.5" y="183.7">14</text>
<text x="72.6" y="181.2">13</text>
<text x="72.6" y="183.7">14</text>
<text x="110.7" y="181.2">13</text>
<text x="110.7" y="183.7">14</text>
<text x="148.8" y="181.2">13</text>
<text x="148.8" y="183.7">14</text>
<text x="34.5" y="186.3">15</text>
<text x="34.5" y="188.8">16</text>
<text x="72.6" y="186.3">15</text>
<text x="72.6" y="188.8">16</text>
<text x="110.7" y="186.3">15</text>
<text x="110.7" y="188.8">16</text>
<text x="148.8" y="186.3">15</text>
<text x="148.8" y="188.8">16</text>
</g>
<g font-size="1.8" fill="#a90000">
<text x="48.8" y="29">1</text>
<text x="74.2" y="29">8</text>
<text x="48.8" y="31.5">3</text>
<text x="74.2" y="31.5">7</text>
<text x="74.2" y="34">6</text>
<text x="48.8" y="39.1">5</text>
<text x="48.8" y="36.6">9</text>
<text x="74.2" y="36.6">4</text>
<text x="74.2" y="39.1">2</text>
<text x="215.9" y="37.8">A1</text>
<text x="215.9" y="40.4">A2</text>
<text x="246.3" y="37.8">B3</text>
<text x="246.3" y="40.4">B4</text>
<text x="215.9" y="42.9">A3</text>
<text x="215.9" y="45.5">A4</text>
<text x="246.3" y="42.9">B5</text>
<text x="246.3" y="45.5">B6</text>
<text x="215.9" y="48">A5</text>
<text x="215.9" y="50.5">A6</text>
<text x="215.9" y="53.1">A7</text>
<text x="246.3" y="48">B7</text>
<text x="246.3" y="50.5">B8</text>
<text x="246.3" y="53.1">B9</text>
<text x="215.9" y="55.6">A8</text>
<text x="215.9" y="58.2">A9</text>
<text x="245.7" y="55.6">B10</text>
<text x="245.7" y="58.2">B11</text>
<text x="215.3" y="60.7">A10</text>
<text x="215.3" y="63.2">A11</text>
<text x="215.3" y="65.8">A12</text>
<text x="245.7" y="60.7">B12</text>
<text x="246.3" y="63.2">S1</text>
<text x="246.3" y="65.8">S2</text>
<text x="48.8" y="67.1">1</text>
<text x="48.8" y="69.6">3</text>
<text x="74.2" y="67.1">8</text>
<text x="74.2" y="69.6">7</text>
<text x="215.8" y="68.3">B1</text>
<text x="215.8" y="70.9">B2</text>
<text x="246.3" y="68.3">S3</text>
<text x="246.3" y="70.9">S4</text>
<text x="48.8" y="77.2">5</text>
<text x="48.8" y="74.7">9</text>
<text x="74.2" y="72.1">6</text>
<text x="74.2" y="74.7">4</text>
<text x="74.2" y="77.2">2</text>
<text x="48.8" y="105.2">1</text>
<text x="48.8" y="107.7">3</text>
<text x="74.2" y="105.2">8</text>
<text x="74.2" y="107.7">7</text>
<text x="48.8" y="112.8">9</text>
<text x="74.2" y="110.2">6</text>
<text x="74.2" y="112.8">4</text>
<text x="48.8" y="115.3">5</text>
<text x="74.2" y="115.3">2</text>
<text x="31" y="149.6">1</text>
<text x="69.1" y="149.6">1</text>
<text x="107.2" y="149.6">1</text>
<text x="145.3" y="149.6">1</text>
<text x="31" y="152.1">2</text>
<text x="31" y="154.7">3</text>
<text x="69.1" y="152.1">2</text>
<text x="69.1" y="154.7">3</text>
<text x="107.2" y="152.1">2</text>
<text x="107.2" y="154.7">3</text>
<text x="145.3" y="152.1">2</text>
<text x="145.3" y="154.7">3</text>
<text x="31" y="157.2">4</text>
<text x="31" y="159.8">5</text>
<text x="69.1" y="157.2">4</text>
<text x="69.1" y="159.8">5</text>
<text x="107.2" y="157.2">4</text>
<text x="107.2" y="159.8">5</text>
<text x="145.3" y="157.2">4</text>
<text x="145.3" y="159.8">5</text>
<text x="31" y="162.3">6</text>
<text x="31" y="164.8">7</text>
<text x="31" y="167.4">8</text>
<text x="69.1" y="162.3">6</text>
<text x="69.1" y="164.8">7</text>
<text x="69.1" y="167.4">8</text>
<text x="107.2" y="162.3">6</text>
<text x="107.2" y="164.8">7</text>
<text x="107.2" y="167.4">8</text>
<text x="145.3" y="162.3">6</text>
<text x="145.3" y="164.8">7</text>
<text x="145.3" y="167.4">8</text>
<text x="30.4" y="172.5">10</text>
<text x="31" y="169.9">9</text>
<text x="68.5" y="172.5">10</text>
<text x="69.1" y="169.9">9</text>
<text x="106.6" y="172.5">10</text>
<text x="107.2" y="169.9">9</text>
<text x="144.7" y="172.5">10</text>
<text x="145.3" y="169.9">9</text>
<text x="30.4" y="175">11</text>
<text x="30.4" y="177.5">12</text>
<text x="68.5" y="175">11</text>
<text x="68.5" y="177.5">12</text>
<text x="106.6" y="175">11</text>
<text x="106.6" y="177.5">12</text>
<text x="144.7" y="175">11</text>
<text x="144.7" y="177.5">12</text>
<text x="30.4" y="180.1">13</text>
<text x="30.4" y="182.6">14</text>
<text x="30.4" y="185.2">15</text>
<text x="68.5" y="180.1">13</text>
<text x="68.5" y="182.6">14</text>
<text x="68.5" y="185.2">15</text>
<text x="106.6" y="180.1">13</text>
<text x="106.6" y="182.6">14</text>
<text x="106.6" y="185.2">15</text>
<text x="144.7" y="180.1">13</text>
<text x="144.7" y="182.6">14</text>
<text x="144.7" y="185.2">15</text>
<text x="30.4" y="187.7">16</text>
<text x="68.5" y="187.7">16</text>
<text x="106.6" y="187.7">16</text>
<text x="144.7" y="187.7">16</text>
</g>
<g font-size="1.8" fill="#0000c2">
<text x="177.8" y="148.1">R1</text>
<text x="181.8" y="148.1">=</text>
<text x="184.8" y="148.1">R2</text>
<text x="188.8" y="148.1">*</text>
<text x="191.2" y="148.1">((Vout</text>
<text x="198.5" y="148.1">/</text>
<text x="201.3" y="148.1">Vfb)</text>
<text x="206.6" y="148.1">-</text>
<text x="177.8" y="155.8">R1</text>
<text x="177.8" y="153.2">R1</text>
<text x="177.8" y="150.7">R1</text>
<text x="181.8" y="155.8">=</text>
<text x="181.8" y="153.2">=</text>
<text x="181.8" y="150.7">=</text>
<text x="184.8" y="155.8">120000</text>
<text x="184.8" y="153.2">120000</text>
<text x="184.8" y="150.7">120000</text>
<text x="193.5" y="155.8">*</text>
<text x="193.5" y="153.2">*</text>
<text x="193.5" y="150.7">*</text>
<text x="196" y="155.8">((1.2</text>
<text x="196" y="153.2">((2.5</text>
<text x="196" y="150.7">((3.3</text>
<text x="202.2" y="155.8">/</text>
<text x="202.2" y="153.2">/</text>
<text x="202.2" y="150.7">/</text>
<text x="205" y="155.8">0.6)</text>
<text x="205" y="153.2">0.6)</text>
<text x="205" y="150.7">0.6)</text>
<text x="210.3" y="155.8">-</text>
<text x="210.3" y="153.2">-</text>
<text x="210.3" y="150.7">-</text>
<text x="213.4" y="153.2">1)</text>
<text x="213.4" y="150.7">1)</text>
<text x="216.9" y="155.8">=</text>
<text x="216.9" y="153.2">=</text>
<text x="216.9" y="150.7">=</text>
<text x="220" y="155.8">120000</text>
<text x="220" y="153.2">380000</text>
<text x="220" y="150.7">540000</text>
</g>
</svg>
